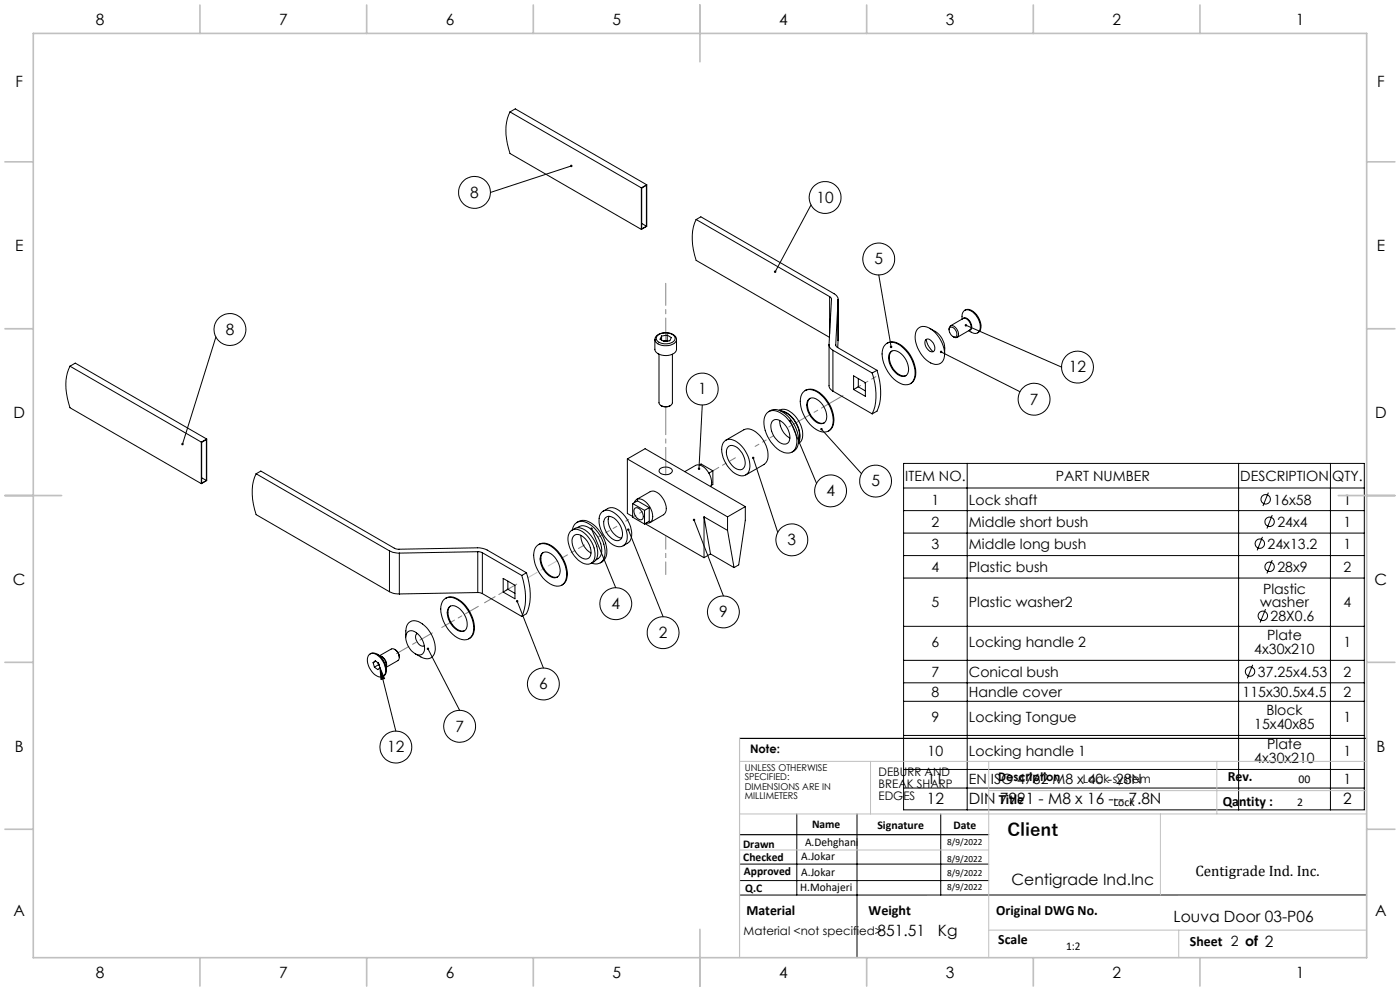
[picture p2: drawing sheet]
<svg xmlns="http://www.w3.org/2000/svg" width="420mm" height="297mm" viewBox="0 0 420 297" stroke-linecap="round" stroke-linejoin="round" font-family="sans-serif">
<g fill="none" stroke="#000" stroke-width=".3">
<path d="M153 33.5a16.1 16.1 0 0 0 0 12.5l39.4 22.8M153 33.5l39.4 22.8M153 33.5l1.6-.9 39.4 22.8M171.4 49.7l-24.3 8M192.4 56.3v12.5M192.5 56.4l1.4-.9v12.3l-1.4 .8zM194 55.4l-1.6 .9M194 55.4v12.4l-1.6 1M192.5 67l1.4 .8M208.8 65.8l1.5-.8 40 23a2.07 2.07 0 0 1 1.1 1.8l-.7 13.6M208.8 65.8a15.9 15.9 0 0 0 0 12.2l40 23.1M208.8 65.8l40.1 23.1"/>
<path d="M243.3 61.4l-10.7 20.1M248.9 88.9l.5 .8-.7 13.6a1.96 1.96 0 0 0 1.2 1.7M248.9 88.9v11.1M251.4 89.7l-.1 14.5M263.6 82.4l3.7 21.6M275.3 98.5a3.3 3.3 0 0 1 4.7 .7 9.1 9.1 0 0 1 3.2 8.3 2.57 2.57 0 0 1-4 1.3 9.3 9.3 0 0 1-4.5-9.2zM278.9 98.4a6.7 6.7 0 0 1 4.5 5.8v2M284.7 98.8a1.01 1.01 0 0 1 .6-1.2 1.01 1.01 0 0 1 1.3 .5 1.96 1.96 0 0 1 .4 3.1l-1.1-.3M285 98.2a1.81 1.81 0 0 1 2.1 2.2 .85 .85 0 0 1-.8 .7 .85 .85 0 0 1-.9-.6l-.6-1.3zM285.2 97.6l3.7-2.1a2.36 2.36 0 0 1 2.1 3.3l-3.8 2.3M288.6 95.7v-.9a1.76 1.76 0 0 1 1.1-1.9 1.76 1.76 0 0 1 2.1 .6 5.4 5.4 0 0 1 2 5.8 1.66 1.66 0 0 1-2.4 .3l-.8-.5M288.8 95.6a1.24 1.24 0 0 1 2 .4l.7 1.4a1.08 1.08 0 0 1-.7 1.6"/>
<path d="M289.4 93a2.74 2.74 0 0 1 3.6 1.3 4.3 4.3 0 0 1 .7 5.2l-.4 .3M289.8 97.5l28.7 12.5M21 109.7a16.1 16.1 0 0 0 0 12.5l39.4 22.8M21 109.7l39.4 22.8M21 109.7l1.6-.9 39.4 22.8M64.8 101l-10 32.1M196.5 101.7a2.89 2.89 0 0 1 3.3-2 2.77 2.77 0 0 1 3.2 2.1M196.5 101.7v3a2.94 2.94 0 0 0 3.4 1.9 2.65 2.65 0 0 0 3.1-1.9v-3M196.5 101.7a2.89 2.89 0 0 0 3.4 1.9 2.62 2.62 0 0 0 3.1-1.8M197.3 100.5a4 4 0 0 1 5.1 .4 1.4 1.4 0 0 1-1.2 1.9 3.5 3.5 0 0 1-4.3-1.2zM197.7 106.1v14.6l.6 .9M198.5 100.7v1.2"/>
<path d="M199 102.3l.3-.1zM199.3 102.2h.9M200.2 100.4l1.2 .8-.5 .9-1.7 .3-1.2-.7 .5-1M200.2 100.4l-1.7 .3M200.2 102.1l.2 .1M200.2 100.4v1.7M200.2 102.1l-.9 .1M201.7 106.1v14.6a2.29 2.29 0 0 1-3.4 .9M240.9 117.6a3.4 3.4 0 0 1 4.8 .3 10.2 10.2 0 0 1 4.1 9.6 2.71 2.71 0 0 1-4.1 1.7 10.3 10.3 0 0 1-5.4-10.4zM241.5 117a3.8 3.8 0 0 1 4.5 .8 10.1 10.1 0 0 1 4 9.5l-.6 1.2-.9 .7M242.5 119.8a1.94 1.94 0 0 1 2.8 0 6 6 0 0 1 2.5 6.2 2.11 2.11 0 0 1-3.6 0 5.4 5.4 0 0 1-1.7-6.2zM243 119.4a3.8 3.8 0 0 0 0 4.7 4.1 4.1 0 0 0 4.3 2.6"/>
<path d="M248.7 103.4v12.2a1.98 1.98 0 0 0 1.2 1.6M249.9 117.2l11.8 6.8M249.9 105v12.2M249.9 105l11.8 6.8M250.7 103.4l.5 .7 11.9 6.9M250.7 103.4h.1M256.1 112.6l3.5 2.1v4.1l-3.5-2.1zM257.5 115.9l-1.4 .8M257.5 115.9l2.1 1.3M257.5 113.5v2.4M261.7 111.8a17.2 17.2 0 0 1 0 12.2M263.1 111a17.7 17.7 0 0 1 0 12.2l-1.4 .8"/>
<path d="M263.1 111l-1.4 .8M265.9 103a4.1 4.1 0 0 1 5.1 1.3 10.1 10.1 0 0 1 3.3 9 2.84 2.84 0 0 1-4.7 1.3 10.4 10.4 0 0 1-4.8-10zM266.1 102.9a3.7 3.7 0 0 1 4.4 .7 10.1 10.1 0 0 1 4 9.6 2.58 2.58 0 0 1-1.4 1.8M267 105.7a1.98 1.98 0 0 1 2.9 0 6.1 6.1 0 0 1 2.5 6.1 2.11 2.11 0 0 1-3.7 0 5.4 5.4 0 0 1-1.7-6.1zM267.6 105.2a3.8 3.8 0 0 0 0 4.7 4.1 4.1 0 0 0 4.2 2.7M277.6 102a1.2 1.2 0 0 1 2 .4l.8 1.4a1.07 1.07 0 0 1-.2 1.5 1.07 1.07 0 0 1-1.5-.2l-1-1.3-.2-1zM277.8 101.7l.6 1.7 1.6 2M282.3 105.5l23.7 11.9M60.4 132.5v12.5M60.5 132.6l1.4-.8v12.2l-1.4 .8zM62 131.6l-1.6 .9M62 131.6v12.4l-1.6 1"/>
<path d="M188.2 137.5v16.4l1.6 .9M188.2 137.5l30.1 17.4M188.2 137.5l5.3-3 30.1 17.3M198.3 121.6a2.73 2.73 0 0 0 2.8 0M209.8 139.3l.5-.2 3.6 2M210.7 121.4l-1 19.1M217.3 132.3a3.2 3.2 0 0 1 4.6 .8 8.4 8.4 0 0 1 2.8 8.1 2.57 2.57 0 0 1-4.1 .8 8.7 8.7 0 0 1-3.9-8.7zM217.7 131.9l5.5-3.1a4.2 4.2 0 0 1 4.7 1.7 8.1 8.1 0 0 1 2.2 7.6l-.9 1.1-5.5 3.1M218.4 134a2.54 2.54 0 0 1 3.7 1.1 4.8 4.8 0 0 1 1.1 5 1.94 1.94 0 0 1-3.1-.2 5.7 5.7 0 0 1-2-5.5zM226 137.2l7.3 22.4M230 123.8a3.6 3.6 0 0 1 5 .5 10 10 0 0 1 3.8 9.6 2.73 2.73 0 0 1-4.2 1.5 10.2 10.2 0 0 1-5.2-10.5zM230.6 123.4a3.8 3.8 0 0 1 4.9 .6 10 10 0 0 1 3.8 9.6l-.6 1.1-1.1 .8"/>
<path d="M231.7 126.3a2.22 2.22 0 0 1 3.3 .5 4.9 4.9 0 0 1 1.4 5.9 2.42 2.42 0 0 1-3.4-.9 5 5 0 0 1-1.3-5.5zM233.8 123a3.3 3.3 0 0 1 3.9 .9 8 8 0 0 1 2.8 8l-1 1M233.9 126a6.1 6.1 0 0 0 3.1 5.3M234.1 123.1a7.7 7.7 0 0 1 5.9 7.2l-.1 1.4-.3 .9M234.4 123.3a7.7 7.7 0 0 1 5.2 8.9M237.1 126.1l7.9 18.8M246.4 128.6l12 13.4M271.1 138.9h138.2v103.8h-138.2zM290.2 138.9v103.8M371.6 138.9v103.8M399.1 138.9v103.8M60.5 143.2l1.4 .8"/>
<path d="M76.8 142l1.4-.8 40.5 23.3 24.5-.3 1.6 .2 1.4 .4 11.7 6.9M76.8 142a15.9 15.9 0 0 0 0 12.2l40 23.1M76.8 142l40 23.1M171 159.4a2.61 2.61 0 0 1 3.8-.1 8.1 8.1 0 0 1 3.4 8.5 2.53 2.53 0 0 1-4.1 .5 8.1 8.1 0 0 1-3.4-8.4zM171.6 158.9a3.3 3.3 0 0 1 4.6 .5 8 8 0 0 1 2.8 8l-.6 .8-1.1 .6M171.7 158.8a2.95 2.95 0 0 1 1.9-2.5 2.95 2.95 0 0 1 3.1 .7 10.3 10.3 0 0 1 4.6 10.1 2.74 2.74 0 0 1-3.9 1.7M173.1 156.6a3.9 3.9 0 0 1 4.9 .6 10.1 10.1 0 0 1 3.8 9.6l-.6 1.1-1.1 .8M173.2 158.1a3.1 3.1 0 0 1 4.2 .6 7.9 7.9 0 0 1 2.8 7.8l-.7 .9-.7 .4M177.4 158.5l7.3 17.6M180.4 153.6a3.2 3.2 0 0 1 4.6 .6 8.5 8.5 0 0 1 2.9 8.2 2.52 2.52 0 0 1-4 .9 8.9 8.9 0 0 1-4.1-8.6zM180.9 153.2a3.6 3.6 0 0 1 5.4 .3 8.5 8.5 0 0 1 2.9 8.1 3.7 3.7 0 0 1-2.3 2M181.5 155.4a2.4 2.4 0 0 1 3.7 .8 4.9 4.9 0 0 1 1.1 5.4 2.3 2.3 0 0 1-3.4-.8 5.1 5.1 0 0 1-1.4-5.4z"/>
<path d="M182.7 154.7a5.3 5.3 0 0 0 3.8 6.6M188.5 158.7l10.4 26.1M189.8 150.9l1.4-.8 3.6 2M189.8 150.9l3.6 2.1M189.8 150.9v4.1l3.6 2.1M190.3 150.6a1.89 1.89 0 0 1 1.6-1.1 1.89 1.89 0 0 1 1.8 .9 5.1 5.1 0 0 1 1.7 5.9 1.54 1.54 0 0 1-1.6 .5M190.5 152.3a2.05 2.05 0 0 1 2.4 2 1.03 1.03 0 0 1-.4 1.4 1.03 1.03 0 0 1-1.4-.4l-.8-1.4-.1-.9zM191 149.7l4.1-2.3a3.1 3.1 0 0 1 3.6 1.7 4.3 4.3 0 0 1 .7 4.8l-4.4 2.7M193.4 153v4.1M193.5 156.9l17.7 10.2M194.8 152.1v4.1l-1.4 .9M194.8 152.1l-1.4 .9"/>
<path d="M198.1 140.4a2.56 2.56 0 0 1 3.6 .7 2.37 2.37 0 0 1-4 .2zM205.4 141.4l3.3-1.9a3.1 3.1 0 0 1 3.6 1.7 4.8 4.8 0 0 1 .9 4.6M208.2 155.8l8.8 22.8M211.2 154.9l7.1 4.1M211.2 154.9v12.2M211.2 154.9l1.9 11.1M213.9 141.1l-1.2 .7M213.9 141.1v4.1l-.5 .3M218.3 154.9v4.1M218.3 159l1.9 11.1M223.6 151.8l-5.3 3.1M223.6 151.8v4.1l-2 13.4-1.4 .8"/>
<path d="M271.1 146.3h138.2M271.1 153h138.2M271.1 159.8h138.2M380.5 147.6l-1.6 4.1M381.7 154.4l-1.6 4M116.8 165.1l1 .4 2 .3M116.8 177.3l1.4 .6 1.6 .1M116.8 165.1v12.2M119.8 165.8v12.2M133 179.9a3.5 3.5 0 0 1 4.9 .2 10.4 10.4 0 0 1 4 9.6 2.72 2.72 0 0 1-4 1.7 10.2 10.2 0 0 1-5.5-10.4zM133.7 179.3a3.7 3.7 0 0 1 4.4 .7 10.3 10.3 0 0 1 4 9.6l-.6 1.1-.8 .7M143.3 165.3l1.4 .4"/>
<path d="M143.3 177.6l1.4 .3M143.3 165.3l-23.5 .5M143.3 165.3v12.3M143.3 177.6l-23.5 .4M144.7 165.7l11.8 6.8M144.7 165.7v12.2M144.7 177.9l11.8 6.8M151 173.4l3.5 2v4.1l-3.5-2.1zM152.4 176.6l-1.4 .8M152.4 176.6l2.1 1.2M152.4 174.2v2.4M156.5 172.5a17.3 17.3 0 0 1 0 12.2"/>
<path d="M157.9 171.7a17.3 17.3 0 0 1 0 12.2l-1.4 .8M157.9 171.7l-1.4 .8M160.9 163.8a3.5 3.5 0 0 1 4.9 .3 10.3 10.3 0 0 1 4 9.6 2.72 2.72 0 0 1-4.1 1.6 10.3 10.3 0 0 1-5.4-10.4zM161.5 163.2a3.7 3.7 0 0 1 4.5 .7 10.3 10.3 0 0 1 4 9.7l-.6 1.1-.8 .7M162.5 166a2.23 2.23 0 0 1 3.4 .4 5.4 5.4 0 0 1 1.7 6.2 2.21 2.21 0 0 1-3.4-.5 5.4 5.4 0 0 1-1.7-6.1zM163 165.6a3.8 3.8 0 0 0 0 4.6 4.1 4.1 0 0 0 4.3 2.7M172.2 160.5a2.44 2.44 0 0 1 3.4 1 5.1 5.1 0 0 1 1.3 5.5 1.91 1.91 0 0 1-2.8-.1 5.6 5.6 0 0 1-2.2-6zM174.2 160.4a6.2 6.2 0 0 0 3.1 5.3M213.1 166l7.1 4.1M213.1 166l-1.9 1.1M271.1 166.5h138.2M271.1 173.2h138.2"/>
<path d="M378.7 160.9l-1.5 4.1M381.7 167.8l-1.6 4.1M110.8 196.2a2.05 2.05 0 0 1 2.8 .4 4.9 4.9 0 0 1 1.7 5.8 2.09 2.09 0 0 1-3.2-.5 4.6 4.6 0 0 1-1.3-5.7zM111 196a2.44 2.44 0 0 1 3.3 1 4.9 4.9 0 0 1 1.2 5.3l-.6 .4M111.9 198.6l.7-.6 1 .8 .4 1.3M111.9 198.6l.4 1.4M112.3 200l1 .7 .7-.6M112.7 198.2l-.8 .4M113.2 196.1l1.8 1.1 .6 .9 .3 1v1.7M113.6 199.2l-.2-.6 .3 .6M113.6 199.2l-1.3 .8M113.6 199.2l.2 .2"/>
<path d="M113.9 196.5l3.5-2a2.3 2.3 0 0 1 2 3.5l-3.5 2M114.1 196.6a2.81 2.81 0 0 1 1.8 3.1M118.4 194.6a2.64 2.64 0 0 1 1.4 2.5M121.7 191v-1.9a2.68 2.68 0 0 1 1.4-2.8 2.68 2.68 0 0 1 3 .3 9 9 0 0 1 4.2 9.3 2.57 2.57 0 0 1-4 1l-1.7-.9M122.2 189.5a2.14 2.14 0 0 1 3.2 .6 5.5 5.5 0 0 1 1.7 5.5 1.87 1.87 0 0 1-3.2-.1 5.1 5.1 0 0 1-1.7-6zM125.2 189.9a2.1 2.1 0 0 0 .4 3.1l.8 .6 .9-.1M128.4 194.4l9.5 18.5M134.9 181.7a3.5 3.5 0 0 1 4.1 2 4.8 4.8 0 0 1 .7 5 2.23 2.23 0 0 1-3.4-.5 5.4 5.4 0 0 1-1.7-6.1zM135.1 181.6a3.8 3.8 0 0 0 0 4.7 4.1 4.1 0 0 0 4.3 2.7M155.2 180.2l7.8 20M271.1 187.7h138.2M271.1 197.9h138.2"/>
<path d="M375.8 199.2l-1.6 4.1M379.7 182.6l-1.7 4M114 200.1l1.4 3.3-1.1 .2zM114 200.1l4.7 19M271.1 204.6h138.2M271.1 210.2h138.2M271.1 220.4h138.2M271.1 230.6h138.2M271.1 236.2h138.2M221.9 259h74.7M239 243.9v24.3M257.1 243.9v43.1"/>
<path d="M282.2 243.9v24.3M221.9 263.9h74.7M410 268.2h-188.1"/>
<circle cx="142.3" cy="57.7" r="4.8"/>
<circle cx="247.5" cy="59.2" r="4.8"/>
<circle cx="263.6" cy="77.6" r="4.8"/>
<circle cx="69" cy="98.7" r="4.8"/>
<circle cx="210.7" cy="116.6" r="4.8"/>
<circle cx="310.2" cy="119.7" r="4.8"/>
<circle cx="323.2" cy="110" r="4.8"/>
<circle cx="249.2" cy="147.1" r="4.8"/>
<circle cx="262.7" cy="144.2" r="4.8"/>
<circle cx="379.7" cy="149.6" r="1.41"/>
<circle cx="380.9" cy="156.4" r="1.41"/>
<circle cx="237.6" cy="161.8" r="4.8"/>
<circle cx="377.9" cy="162.9" r="1.4"/>
<circle cx="380.9" cy="169.9" r="1.41"/>
<circle cx="184.7" cy="180.9" r="4.8"/>
<circle cx="198.9" cy="189.6" r="4.8"/>
<circle cx="217" cy="183.4" r="4.8"/>
<circle cx="378.8" cy="184.6" r="1.41"/>
<circle cx="137.9" cy="217.7" r="4.8"/>
<circle cx="163" cy="205" r="4.8"/>
<circle cx="375" cy="201.3" r="1.4"/>
<circle cx="118.8" cy="223.9" r="4.8"/>
</g>
<path d="M199.7 84.9v17" fill="none" stroke="#808080" stroke-width=".3" stroke-dasharray="15.2 1.3 1.3 1.3" stroke-dashoffset="8.6"/>
<path d="M199.7 122v20.3" fill="none" stroke="#808080" stroke-width=".3" stroke-dasharray="15.2 1.3 1.3 1.3" stroke-dashoffset="7"/>
<path d="M199.7 160.8v11.4" fill="none" stroke="#808080" stroke-width=".3" stroke-dasharray="15.2 1.3 1.3 1.3" stroke-dashoffset="11.5"/>
<path d="M119 195.9l10.7-6.2" fill="none" stroke="#808080" stroke-width=".3" stroke-dasharray="15.2 1.3 1.3 1.3" stroke-dashoffset="10.9"/>
<path d="M143.5 181.7l-11 6.4" fill="none" stroke="#808080" stroke-width=".3" stroke-dasharray="15.2 1.3 1.3 1.3" stroke-dashoffset="10.8"/>
<path d="M155 175.1l-9.7 5.6" fill="none" stroke="#808080" stroke-width=".3" stroke-dasharray="15.2 1.3 1.3 1.3" stroke-dashoffset="11.6"/>
<path d="M175.4 163.3l-7 4" fill="none" stroke="#808080" stroke-width=".3" stroke-dasharray="15.2 1.3 1.3 1.3" stroke-dashoffset="13.1"/>
<path d="M226.5 133.8l5.6-3.2M185.1 157.7l-5.6 3.3" fill="none" stroke="#808080" stroke-width=".3" stroke-dasharray="15.2 1.3 1.3 1.3" stroke-dashoffset="13.9"/>
<path d="M187.7 156.2l5-2.9" fill="none" stroke="#808080" stroke-width=".3" stroke-dasharray="15.2 1.3 1.3 1.3" stroke-dashoffset="14.2"/>
<path d="M220.6 137.2l-6.6 3.8" fill="none" stroke="#808080" stroke-width=".3" stroke-dasharray="15.2 1.3 1.3 1.3" stroke-dashoffset="13.3"/>
<path d="M252.9 118.6l-16.3 9.4" fill="none" stroke="#808080" stroke-width=".3" stroke-dasharray="15.2 1.3 1.3 1.3" stroke-dashoffset="7.8"/>
<path d="M262.8 112.9l-5.9 3.4" fill="none" stroke="#808080" stroke-width=".3" stroke-dasharray="15.2 1.3 1.3 1.3" stroke-dashoffset="13.7"/>
<path d="M221.9 221.3h188.1M221.9 250.2h74.7" fill="none" stroke="#000" stroke-width=".35"/>
<path d="M158.4 173.1l8.8-5.1" fill="none" stroke="#c0c0c0" stroke-width=".3" stroke-dasharray="15.2 1.3 1.3 1.3" stroke-dashoffset="12.1"/>
<path d="M221.9 228.2h188.1M261.2 228.2v15.7M296.6 228.2v58.8M296.6 237h113.4M365.1 228.2v15.7M221.9 243.9h188.1M221.9 254.7h74.7M348.1 243.9v24.3M296.6 278.8h113.4M353.6 278.8v8.2" fill="none" stroke="#c0c0c0" stroke-width=".3"/>
<path d="M221.9 221.3v65.7" fill="none" stroke="#c0c0c0" stroke-width=".35"/>
<g fill="none" stroke="#c0c0c0" stroke-width=".5">
<path d="M10 10h400v277h-400zM60 1.5v8.5M110 1.5v8.5M160 1.5v8.5M210 1.5v17M260 1.5v8.5M310 1.5v8.5M360 1.5v8.5M1.5 48.5h8.5M410 48.5h8.5M1.5 98.5h8.5M410 98.5h8.5"/>
<path d="M1.5 148.5h17M401.5 148.5h17M1.5 198.5h8.5M410 198.5h8.5M1.5 248.5h8.5M410 248.5h8.5M210 278.5v17M60 287v8.5M110 287v8.5M160 287v8.5M260 287v8.5M310 287v8.5"/>
<path d="M360 287v8.5"/>
</g>
<path d="M267.1 103.7v.5l.3 .1-.1-.3 .1 .3h.1l.2-.5zM232.4 81.1l-.2 .3 .2 .4 .2-.3-.2 .3a.37 .37 0 0 0 .5-.4 .37 .37 0 0 0-.5-.3zM246.2 128.3a.37 .37 0 0 0-.1 .7 .37 .37 0 0 0 .6-.2 .37 .37 0 0 0-.4-.5l.1 .3zM236.8 125.8a.37 .37 0 0 0 0 .7 .37 .37 0 0 0 .6-.2 .37 .37 0 0 0-.5-.5l.2 .3zM225.6 137.1a.37 .37 0 0 0 .3 .5 .37 .37 0 0 0 .4-.4 .37 .37 0 0 0-.5-.3l.2 .3-.2-.3zM207.9 155.6a.38 .38 0 0 0 .2 .6 .38 .38 0 0 0 .5-.4 .38 .38 0 0 0-.5-.3l.1 .3-.1-.3zM188.1 158.6a.37 .37 0 0 0 .3 .5 .37 .37 0 0 0 .4-.4 .37 .37 0 0 0-.5-.3l.2 .3-.2-.3zM177.2 158.2a.38 .38 0 0 0 .1 .6 .38 .38 0 0 0 .5-.4 .38 .38 0 0 0-.5-.3l.1 .4-.1-.4zM154.9 179.9a.36 .36 0 0 0 0 .6 .36 .36 0 0 0 .6-.3 .36 .36 0 0 0-.5-.4l.2 .4zM128.1 194.2a.37 .37 0 0 0 0 .6 .37 .37 0 0 0 .6-.3 .37 .37 0 0 0-.5-.4l.2 .3zM54.5 132.8l-.1 .3 .2 .4 .2-.4-.2 .4a.37 .37 0 0 0 .5-.5 .37 .37 0 0 0-.6-.2zM171.2 49.4a.38 .38 0 0 0-.1 .5 .38 .38 0 0 0 .4 .2 .38 .38 0 0 0 .2-.5l-.3 .1 .3-.2zM114 200.1l1.4 3.3-1.1 .2zM209.5 140.2l-.2 .3 .4 .4v-.4v.4a.37 .37 0 0 0 .3-.5 .37 .37 0 0 0-.5-.2zM289.5 97.2l-.1 .1 .4 .2-.4-.2a.38 .38 0 0 0 .3 .6 .38 .38 0 0 0 .4-.5 .38 .38 0 0 0-.6-.2zM282 105.2l.3 .3-.3-.2a.37 .37 0 0 0 .4 .5 .37 .37 0 0 0 .3-.6 .37 .37 0 0 0-.7 0z" fill="#000"/>
<text font-size="5.3" x="302.2" y="250.7">Client</text>
<g font-size="4.7">
<text x="28.7" y="7.6">8</text>
<text x="83.7" y="7.6">7</text>
<text x="133.7" y="7.6">6</text>
<text x="183.7" y="7.6">5</text>
<text x="233.7" y="7.6">4</text>
<text x="283.7" y="7.6">3</text>
<text x="333.7" y="7.6">2</text>
<text x="388.7" y="7.6">1</text>
<text x="4.6" y="26.1">F</text>
<text x="413.1" y="26.1">F</text>
<text x="141.1" y="59.3">8</text>
<text x="245" y="60.8">10</text>
<text x="4.5" y="75.3">E</text>
<text x="413" y="75.3">E</text>
<text x="262.3" y="79.2">5</text>
<text x="67.7" y="100.4">8</text>
<text x="320.7" y="111.6">12</text>
<text x="209.4" y="118.2">1</text>
<text x="4" y="125.3">D</text>
<text x="309" y="121.3">7</text>
<text x="412.5" y="125.3">D</text>
<text x="247.9" y="148.7">4</text>
<text x="261.4" y="145.8">5</text>
<text x="236.3" y="163.4">3</text>
<text x="3.9" y="175.3">C</text>
<text x="412.4" y="175.3">C</text>
<text x="183.5" y="182.5">4</text>
<text x="215.7" y="185">9</text>
<text x="197.7" y="191.2">2</text>
<text x="161.7" y="206.6">6</text>
<text x="136.6" y="219.3">7</text>
<text x="4.4" y="225.3">B</text>
<text x="116.2" y="225.5">12</text>
<text x="412.9" y="225.3">B</text>
<text x="278.1" y="241.1">12</text>
<text x="290.7" y="241.1">DIN 7991 - M8 x 16 --- 7.8N</text>
<text x="402.9" y="241.1">2</text>
<text x="303.5" y="265.3">Centigrade Ind.Inc</text>
<text x="4" y="274.6">A</text>
<text x="412.5" y="274.6">A</text>
<text x="263.3" y="280.5">851.51</text>
<text x="281.4" y="280.5">Kg</text>
<text x="352.1" y="276.4">Louva Door 03-P06</text>
<text x="28.7" y="293.1">8</text>
<text x="83.7" y="293.1">7</text>
<text x="133.7" y="293.1">6</text>
<text x="183.7" y="293.1">5</text>
<text x="233.7" y="293.1">4</text>
<text x="283.7" y="293.1">3</text>
<text x="333.7" y="293.1">2</text>
<text x="388.7" y="293.1">1</text>
</g>
<text font-size="4.5" x="358.6" y="262.6">Centigrade Ind. Inc.</text>
<g font-size="4.2">
<text x="271.6" y="144.1">ITEM NO.</text>
<text x="316.8" y="144.1">PART NUMBER</text>
<text x="372.1" y="144.1">DESCRIPTION</text>
<text x="399.6" y="144.1">QTY.</text>
<text x="279.5" y="151.2">1</text>
<text x="290.7" y="151.2">Lock shaft</text>
<text x="382.1" y="151.2">16x58</text>
<text x="403.1" y="151.2">1</text>
<text x="279.5" y="158">2</text>
<text x="290.7" y="158">Middle short bush</text>
<text x="383.2" y="158">24x4</text>
<text x="403.1" y="158">1</text>
<text x="279.5" y="164.5">3</text>
<text x="290.7" y="164.5">Middle long bush</text>
<text x="380.3" y="164.5">24x13.2</text>
<text x="403.1" y="164.5">1</text>
<text x="279.5" y="171.5">4</text>
<text x="290.7" y="171.5">Plastic bush</text>
<text x="383.2" y="171.5">28x9</text>
<text x="403.1" y="171.5">2</text>
<text x="378.9" y="177.9">Plastic</text>
<text x="279.5" y="182">5</text>
<text x="290.7" y="182">Plastic washer2</text>
<text x="378" y="182">washer</text>
<text x="403.1" y="182">4</text>
<text x="380.2" y="191.9">Plate</text>
<text x="381.2" y="186.2">28X0.6</text>
<text x="279.5" y="193.9">6</text>
<text x="290.7" y="193.9">Locking handle 2</text>
<text x="376.3" y="196">4x30x210</text>
<text x="403.1" y="193.9">1</text>
<text x="279.5" y="202.9">7</text>
<text x="290.7" y="202.9">Conical bush</text>
<text x="377.4" y="202.9">37.25x4.53</text>
<text x="403.1" y="202.9">2</text>
<text x="279.5" y="208.9">8</text>
<text x="290.7" y="208.9">Handle cover</text>
<text x="372.8" y="208.9">115x30.5x4.5</text>
<text x="403.1" y="208.9">2</text>
<text x="379.9" y="214.4">Block</text>
<text x="279.5" y="216.4">9</text>
<text x="290.7" y="216.4">Locking Tongue</text>
<text x="376.3" y="218.5">15x40x85</text>
<text x="403.1" y="216.4">1</text>
<text x="278.3" y="226.6">10</text>
<text x="290.7" y="226.6">Locking handle 1</text>
<text x="380.1" y="224.6">Plate</text>
<text x="403.1" y="226.6">1</text>
<text x="376.3" y="228.7">4x30x210</text>
<text x="278.3" y="234.9">11</text>
<text x="290.7" y="234.9">EN ISO 4762 M8 x 40 - 28N</text>
<text x="368.3" y="234.1">Rev.</text>
<text x="403.1" y="234.9">1</text>
<text x="299.7" y="240.9">Title</text>
<text x="366.8" y="241.6">Qantity :</text>
<text x="223.9" y="274.2">Material</text>
<text x="260.6" y="274.2">Weight</text>
<text x="298.9" y="274.2">Original DWG No.</text>
<text x="299.5" y="282.8">Scale</text>
<text x="357" y="283.6">Sheet 2 of 2</text>
</g>
<g font-size="3.5">
<text x="225" y="225.7">Note:</text>
<text x="263.6" y="232.6">DEBURR AND</text>
<text x="263.6" y="236.1">BREAK SHARP</text>
<text x="263.6" y="239.7">EDGES</text>
<text x="299.4" y="234.1">Description</text>
<text x="324.9" y="234.7">Lock system</text>
<text x="389.6" y="234.7">00</text>
<text x="334" y="241.6">Lock</text>
<text x="389.2" y="241.6">2</text>
<text x="243.6" y="248.1">Name</text>
<text x="263.2" y="248.5">Signature</text>
<text x="286" y="248.5">Date</text>
<text x="222.9" y="254">Drawn</text>
<text x="240.4" y="257.8">A.Jokar</text>
<text x="241.5" y="253.6">A.Dehghani</text>
<text x="223" y="258.1">Checked</text>
<text x="223.2" y="262.1">Approved</text>
<text x="240.4" y="262.4">A.Jokar</text>
<text x="223.6" y="267.4">Q.C</text>
<text x="240.1" y="267.1">H.Mohajeri</text>
<text x="223.1" y="280.2">Material &lt;not specified&gt;</text>
<text x="319.8" y="284.6">1:2</text>
</g>
<g font-size="2.8">
<text x="223.4" y="231">UNLESS OTHERWISE</text>
<text x="223.4" y="233.8">SPECIFIED:</text>
<text x="223.4" y="236.7">DIMENSIONS ARE IN</text>
<text x="223.4" y="239.5">MILLIMETERS</text>
<text x="284.2" y="253.2">8/9/2022</text>
<text x="284.2" y="258.4">8/9/2022</text>
<text x="284.2" y="262.7">8/9/2022</text>
<text x="284.2" y="266.6">8/9/2022</text>
</g>
</svg>
